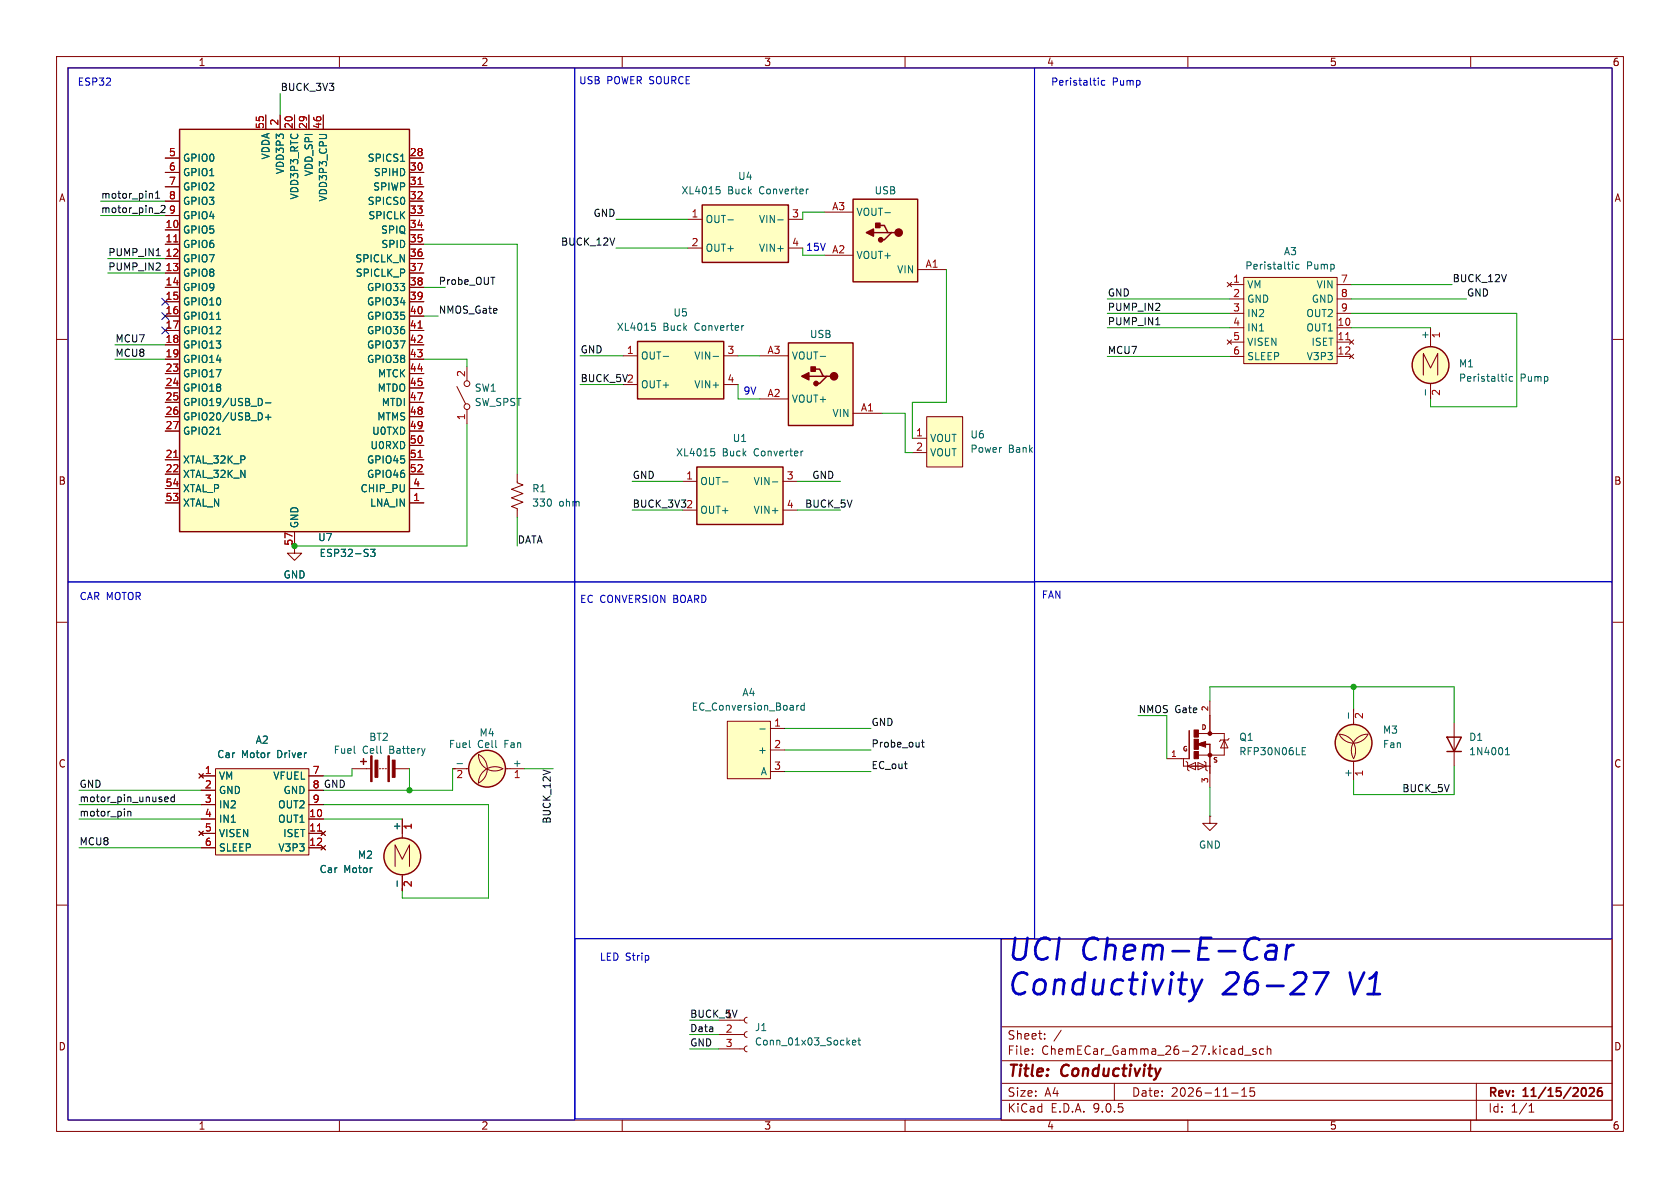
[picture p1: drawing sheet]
<svg xmlns="http://www.w3.org/2000/svg" width="297mm" height="210mm" viewBox="0 0 297 210" stroke-linecap="round" stroke-linejoin="round" font-family="sans-serif">
<g fill="none" stroke="#840000" stroke-width=".18">
<path d="M10 10h277v190h-277zM12 12h273v186h-273zM60 10v2M110 10v2M160 10v2M210 10v2M260 10v2M10 60h2M80.8 68.3l1.5 3.1M82.5 64.8v2.5M82.5 72.4v2.5M285 60h2"/>
<path d="M10 110h2M285 110h2M80 135.9h2.9M84.6 133.4a2.84 2.84 0 0 1 1.6 2.5 2.84 2.84 0 0 1-1.6 2.5 2.92 2.92 0 0 1 4.3-2.5 2.86 2.86 0 0 1-4.3-2.5zM89.4 135.9h3.3M10 160h2M177 166h108v32h-108zM285 160h2M60 198v2M110 198v2M160 198v2M177 194.5h108"/>
<path d="M177 191.5h108M177 187.5h108M177 181.5h108M182.5 186.3v.1M182.5 185.5v.1M184.7 183.6v.1M184.7 182.8v.1M187.6 182.1l-1.3 2M197 191.5v3M210 198v2M217.7 193.2h1.2M219.5 193.8h.9"/>
<path d="M219.5 192.7l.5-.4v1.5M220 186.5h1.2M221.7 192.3h-.7v.7l.2-.1h.5l.1 .3-.1 .5-.2 .1-.5-.1M222 185.5l-.3-.1-.2 .2v.2l.5 .2v.3h-.5M223.4 185.5l-.4-.1-.3 .3v.4l.1 .2h.6M224 185.5l.2-.1 .4 .1 .1 .9M224 184.9v1.5M260 198v2M261 191.5v6.5M270.3 196.6h.9M270.3 195.5l.4-.4v1.5"/>
<circle cx="82.6" cy="67.8" r=".51"/>
<circle cx="82.6" cy="71.9" r=".51"/>
</g>
<path d="M281 192.4l.6-.1 .2 .1v.3l-.9 1.1h.9M283.1 192.3a.59 .59 0 0 0-.7 .6v.6l.2 .2 .4 .1 .2-.2 .1-.5-.2-.2h-.4l-.3 .2" fill="none" stroke="#840000" stroke-width=".3"/>
<circle cx="86.1" cy="135.9" r="3.3" fill="#ffffc2" stroke="#ffffc2" stroke-width=".18"/>
<circle cx="86.1" cy="135.9" r="3.3" fill="none" stroke="#840000" stroke-width=".25"/>
<path d="M80.8 135h1" fill="none" stroke="#006464" stroke-width=".18"/>
<path d="M139.4 60.6h11.4v14.6h-11.4z" fill="#ffffc2"/>
<path d="M139.4 60.6h11.4v14.6h-11.4zM143 66.5h2.5M143.6 65.2h1.3l.6 1.3h.7M146.8 66.5h-.6l-1.3 1.3h-.6" fill="none" stroke="#840000" stroke-width=".25"/>
<g fill="#840000" stroke="#840000" stroke-width=".25">
<path d="M143.4 64.9h.7v.7h-.7z"/>
<path d="M141.7 66.5l1.3-.6v1.3z"/>
<circle cx="147.4" cy="66.5" r=".63"/>
<circle cx="144.3" cy="67.8" r=".38"/>
</g>
<path d="M134.3 70.5h5.1M134.3 62.9h5.1M150.8 73.1h5.1" fill="none" stroke="#840000" stroke-width=".18"/>
<path d="M145 63h1" fill="none" stroke="#006464" stroke-width=".18"/>
<path d="M163.8 73.7h6.4v8.9h-6.4z" fill="#ffffc2"/>
<path d="M161.3 77.5h2.5M163.8 73.7h6.4v8.9h-6.4zM161.3 80h2.5" fill="none" stroke="#840000" stroke-width=".18"/>
<path d="M150.8 35.2h11.4v14.6h-11.4z" fill="#ffffc2"/>
<path d="M150.8 35.2h11.4v14.6h-11.4zM155.1 39.8h1.2l.7 1.3h.6M154.4 41.1h2.6M158.2 41.1h-.6l-1.3 1.3h-.6M63.8 134.6h1M64.3 134.1v1" fill="none" stroke="#840000" stroke-width=".25"/>
<g fill="#840000" stroke="#840000" stroke-width=".25">
<path d="M154.8 39.5h.8v.7h-.8z"/>
<path d="M153.2 41.1l1.2-.6v1.3z"/>
<circle cx="158.9" cy="41.1" r=".63"/>
<circle cx="155.7" cy="42.4" r=".38"/>
</g>
<path d="M145.7 37.5h5.1M145.7 45.1h5.1M162.2 47.7h5.1M62.2 135.9h3.3M67.1 135.9h.2M67.6 135.9h.2M68.1 135.9h.2M69.8 135.9h2.6M213.9 144.3v1.2h1.3l-1.3 1.3-1.3-1.3h1.3M213.9 144.3h.1" fill="none" stroke="#840000" stroke-width=".18"/>
<path d="M156.4 37.6h1M75.1 132.3l-.3 .9" fill="none" stroke="#006464" stroke-width=".18"/>
<g fill="#840000" stroke="#840000" stroke-width=".18">
<path d="M65.5 133.6h.3v4.6h-.3z"/>
<path d="M68.6 133.6h.2v4.6h-.2z"/>
<path d="M66.3 134.4h.5v3h-.5z"/>
<path d="M69.3 134.4h.5v3h-.5z"/>
</g>
<path d="M124.1 36.2h15.3v10.2h-15.3z" fill="#ffffc2"/>
<path d="M124.1 36.2h15.3v10.2h-15.3z" fill="none" stroke="#840000" stroke-width=".25"/>
<path d="M121.6 38.8h2.5M139.4 38.8h2.5M121.6 43.8h2.5M139.4 43.8h2.5" fill="none" stroke="#840000" stroke-width=".18"/>
<path d="M126.6 33h.7M126.8 33.5h.3l.2 .2-.1 .5-.4 .1M128.7 38.9h.9M137.5 38.9h1M142.9 33.4l-.2 .1" fill="none" stroke="#006464" stroke-width=".18"/>
<path d="M31.7 22.9h40.7v71.1h-40.7z" fill="#ffffc2"/>
<g fill="none" stroke="#840000" stroke-width=".25">
<path d="M31.7 22.9h40.7v71.1h-40.7z"/>
<circle cx="71.1" cy="151.4" r="3.3"/>
</g>
<g fill="none" stroke="#840000" stroke-width=".18">
<path d="M29.2 27.9h2.5M29.2 30.5h2.5M29.2 33h2.5M29.2 35.6h2.5M29.2 38.1h2.5M47 20.3v2.6M49.5 20.3v2.6M52.1 20.3v2.6M54.6 20.3v2.6M57.1 20.3v2.6M72.4 27.9h2.5M72.4 30.5h2.5"/>
<path d="M72.4 33h2.5M72.4 35.6h2.5M72.4 38.1h2.5M29.2 45.7h2.5M29.2 40.6h2.5M29.2 43.2h2.5M29.2 48.3h2.5M29.2 50.8h2.5M29.2 53.3h2.5M29.2 55.9h2.5M29.2 58.4h2.5M72.4 45.7h2.5"/>
<path d="M72.4 40.6h2.5M72.4 43.2h2.5M72.4 48.3h2.5M72.4 50.8h2.5M72.4 53.3h2.5M72.4 55.9h2.5M72.4 58.4h2.5M29.2 68.6h2.5M29.2 61h2.5M29.2 63.5h2.5M29.2 66h2.5M29.2 71.1h2.5"/>
<path d="M29.2 73.7h2.5M29.2 76.2h2.5M72.4 68.6h2.5M72.4 61h2.5M72.4 63.5h2.5M72.4 66h2.5M72.4 71.1h2.5M72.4 73.7h2.5M72.4 76.2h2.5M72.4 78.7h2.5M29.2 81.3h2.5M29.2 83.8h2.5"/>
<path d="M29.2 86.4h2.5M29.2 88.9h2.5M52.1 94v3.8h1.2l-1.2 1.3-1.3-1.3h1.3M72.4 81.3h2.5M72.4 83.8h2.5M72.4 86.4h2.5M72.4 88.9h2.5M91.4 83.8v1.5l1.1 .4-2.1 .8 2.1 .7-2.1 .8 2.1 .8-2.1 .7 1 .4v1.5M69.8 153.2v-3.8l1.3 2.5 1.3-2.5v3.8M71.1 144.8v3.3M71.1 154.6v2.9"/>
</g>
<path d="M73.9 32.6h.7M30.7 42.8h.7M73.9 58h.7M30.7 80.9h.7M73.9 80.9h.7" fill="none" stroke="#a90000" stroke-width=".18"/>
<path d="M70.8 28.5h.7M38.3 56.5h.7M38.3 76.8h.7M46.1 70.5l.3 .5-.3 .6M46.9 71.2h1M46.9 73.8h1M47.4 73.3v.9M65.5 97.1h.8l-.4 .5 .3 .1v.5l-.1 .2-.6-.2M70.2 155.7v1" fill="none" stroke="#006464" stroke-width=".18"/>
<circle cx="71.1" cy="151.4" r="3.3" fill="#ffffc2" stroke="#ffffc2" stroke-width=".18"/>
<path d="M38.1 135.9h16.5v15.2h-16.5z" fill="#ffffc2"/>
<g fill="none" stroke="#840000" stroke-width=".18">
<path d="M35.2 136.8l.7 .7M35.6 137.2h2.5M35.6 139.7h2.5M35.9 136.8l-.7 .7M38.1 135.9h16.5v15.2h-16.5zM54.6 137.2h2.5M54.6 139.7h2.5M35.2 146.9l.7 .8M35.6 142.2h2.5M35.6 144.8h2.5M35.6 147.3h2.5M35.6 149.9h2.5"/>
<path d="M35.9 146.9l-.7 .8M54.6 142.2h2.5M54.6 144.8h2.5M54.6 147.3h2.5M54.6 149.9h2.5M56.8 146.9l.7 .8M56.8 149.5l.7 .7M57.5 146.9l-.7 .8M57.5 149.5l-.7 .7"/>
</g>
<path d="M56.1 146.9h.7" fill="none" stroke="#a90000" stroke-width=".18"/>
<path d="M112.7 60.4h15.2v10.1h-15.2z" fill="#ffffc2"/>
<path d="M112.7 60.4h15.2v10.1h-15.2z" fill="none" stroke="#840000" stroke-width=".25"/>
<path d="M110.2 68h2.5M110.2 62.9h2.5M127.9 68h2.6M127.9 62.9h2.6" fill="none" stroke="#840000" stroke-width=".18"/>
<path d="M115.2 57.1h.6M115.3 57.6h.3l.3 .3-.1 .4-.5 .1M131.5 57.6h-.3M117.2 63h1M126.1 63h.9" fill="none" stroke="#006464" stroke-width=".18"/>
<path d="M128.6 127.5h7.6v10.2h-7.6z" fill="#ffffc2"/>
<g fill="none" stroke="#840000" stroke-width=".18">
<path d="M128.6 127.5h7.6v10.2h-7.6zM136.2 128.8h2.5M136.2 132.6h2.5M136.2 136.4h2.5M206.3 134.1h3.9M209.2 134.1v1.3h4.7M209.7 134.6l.3 .2v1.3l.2 .2M210 135.4l1.4-.6v1.3zM211.6 131.6l1.5-.5v1zM211.8 134.8l1.4 .6-1.4 .7zM211.9 129.7h4.5v3.8h-4.5M212.9 134.6l.3 .2v1.3l.3 .2"/>
<path d="M213 131.3l-1.4 .3M213.9 124v2.5M213.9 129.5v.2M213.9 133.5v.1M213.9 136.7v2.5M216.4 130.8l.7 1.4h-1.3zM217.3 130.5l-.2 .3h-1.3l-.2 .3M236.8 129.8a2.92 2.92 0 0 1 2.5 4.3 2.87 2.87 0 0 1 2.5-4.3 2.84 2.84 0 0 1-2.5 1.6 2.84 2.84 0 0 1-2.5-1.6zM239.3 125.2v2.9M239.3 134.6v3.3"/>
</g>
<path d="M134.3 128.9h1M140.9 124.7v.8M141.2 124.7l-.3 .2M142.2 124.8l-.4-.1-.2 .2 .1 .6h.5M142.2 124.3v1.2M230.2 132.8h.4M230.2 133.4h.6M230.2 132.2h.6M238.4 126v1" fill="none" stroke="#006464" stroke-width=".18"/>
<g fill="none" stroke="#840000" stroke-width=".25">
<path d="M210.2 129.2v4.9M211.6 131.6h2.3v1.8M213.9 126.5v3M213.9 133.6v3.1"/>
<circle cx="239.3" cy="131.3" r="3.3"/>
</g>
<g fill="#840000" stroke="#840000" stroke-width=".18">
<path d="M211.1 132.8h.8v1.3h-.8z"/>
<path d="M211.1 129h.8v1.3h-.8z"/>
<path d="M211.1 130.7h.8v1.8h-.8z"/>
<circle cx="213.9" cy="129.7" r=".33"/>
<circle cx="213.9" cy="133.5" r=".33"/>
</g>
<path d="M212.8 131.3l-.9 .3 1.1 .2v-.5l-1 .3" fill="none" stroke="#840000" stroke-width=".3"/>
<circle cx="239.3" cy="131.3" r="3.3" fill="#ffffc2" stroke="#ffffc2" stroke-width=".18"/>
<path d="M219.9 49h16.5v15.3h-16.5z" fill="#ffffc2"/>
<g fill="none" stroke="#840000" stroke-width=".18">
<path d="M217 49.9l.7 .8M217.3 50.3h2.6M217.3 52.9h2.6M217.3 55.4h2.6M217.3 57.9h2.6M217.7 49.9l-.7 .8M219.9 49h16.5v15.3h-16.5zM236.4 50.3h2.5M236.4 52.9h2.5M236.4 55.4h2.5M236.4 57.9h2.5M252.9 57.9v3.4"/>
<path d="M217 60.1l.7 .8M217.3 60.5h2.6M217.3 63h2.6M217.7 60.1l-.7 .8M236.4 60.5h2.5M236.4 63h2.5M238.6 60.1l.7 .8M238.6 62.6l.7 .8M239.3 60.1l-.7 .8M239.3 62.6l-.7 .8M251.6 66.3v-3.8l1.3 2.5 1.3-2.5v3.8M252.9 67.8v2.8"/>
<path d="M257.1 127.8v7.6M132.1 179.8l-.4 .2-.1 .3 .1 .4 .4 .1M127 180.3h4.6M127 182.9h4.6M127 185.4h4.6M132.1 182.4l-.4 .1-.1 .4 .1 .3 .4 .2M132.1 184.9l-.4 .2-.1 .3 .1 .4 .4 .1"/>
</g>
<path d="M237.9 60.1h.7" fill="none" stroke="#a90000" stroke-width=".18"/>
<path d="M228.5 46.3v.1M228.5 46.7v.9M229.6 46.8l-.3-.1-.3 .3 .2 .5h.4M252 68.9v.9M266.3 66.1v.2M266.3 66.6v.8M267.4 66.6h-.3l-.3 .2 .1 .5h.5M266.1 133.4h.8M266.1 132.5l.4-.3v1.2M150.7 184.3l.6-.1-.1-.3h-.3l-.2 .2 .1 .6h.4M151.7 183.9h.4M151.8 183.5v1l.3 .2" fill="none" stroke="#006464" stroke-width=".18"/>
<circle cx="252.9" cy="64.5" r="3.3" fill="#ffffc2" stroke="#ffffc2" stroke-width=".18"/>
<g fill="none" stroke="#840000" stroke-width=".25">
<path d="M255.8 130.3h2.5l-1.2 2.5zM255.8 132.8h2.5"/>
<circle cx="252.9" cy="64.5" r="3.3"/>
</g>
<path d="M123.2 82.6h15.2v10.1h-15.2z" fill="#ffffc2"/>
<path d="M123.2 82.6h15.2v10.1h-15.2z" fill="none" stroke="#840000" stroke-width=".25"/>
<g fill="none" stroke="#840000" stroke-width=".18">
<path d="M29.2 27.9h2.5M29.2 30.5h2.5M29.2 33h2.5M29.2 35.6h2.5M29.2 38.1h2.5M47 20.3v2.6M49.5 20.3v2.6M52.1 20.3v2.6M54.6 20.3v2.6M57.1 20.3v2.6M72.4 27.9h2.5M72.4 30.5h2.5"/>
<path d="M72.4 33h2.5M72.4 35.6h2.5M72.4 38.1h2.5M29.2 45.7h2.5M29.2 40.6h2.5M29.2 43.2h2.5M29.2 48.3h2.5M29.2 50.8h2.5M29.2 53.3h2.5M29.2 55.9h2.5M29.2 58.4h2.5M72.4 45.7h2.5"/>
<path d="M72.4 40.6h2.5M72.4 43.2h2.5M72.4 48.3h2.5M72.4 50.8h2.5M72.4 53.3h2.5M72.4 55.9h2.5M72.4 58.4h2.5M29.2 68.6h2.5M29.2 61h2.5M29.2 63.5h2.5M29.2 66h2.5M29.2 71.1h2.5"/>
<path d="M29.2 73.7h2.5M29.2 76.2h2.5M72.4 68.6h2.5M72.4 61h2.5M72.4 63.5h2.5M72.4 66h2.5M72.4 71.1h2.5M72.4 73.7h2.5M72.4 76.2h2.5M72.4 78.7h2.5M29.2 81.3h2.5M29.2 83.8h2.5"/>
<path d="M29.2 86.4h2.5M29.2 88.9h2.5M52.1 94v2.5M72.4 81.3h2.5M72.4 83.8h2.5M72.4 86.4h2.5M72.4 88.9h2.5M120.6 90.2h2.6M120.6 85.1h2.6M138.4 90.2h2.6M138.4 85.1h2.6M35.2 136.8l.7 .7"/>
<path d="M35.6 137.2h2.5M35.6 139.7h2.5M35.9 136.8l-.7 .7M54.6 137.2h2.5M54.6 139.7h2.5M35.2 146.9l.7 .8M35.6 142.2h2.5M35.6 144.8h2.5M35.6 147.3h2.5M35.6 149.9h2.5M35.9 146.9l-.7 .8M54.6 142.2h2.5"/>
<path d="M54.6 144.8h2.5M54.6 147.3h2.5M54.6 149.9h2.5M56.8 146.9l.7 .8M56.8 149.5l.7 .7M57.5 146.9l-.7 .8M57.5 149.5l-.7 .7M71.1 144.8v2.5M71.1 154.9v2.6"/>
</g>
<g fill="none" stroke="#006464" stroke-width=".18">
<path d="M70.8 28.5h.7M38.3 56.5h.7M38.3 76.8h.7M46.1 70.5l.3 .5-.3 .6M46.9 71.2h1M46.9 73.8h1M47.4 73.3v.9M125.7 79.3h.6M125.8 79.8h.3l.3 .2-.2 .5-.4 .1M142 79.7l-.3 .1M65.5 97.1h.8l-.4 .5 .3 .1v.5l-.1 .2-.6-.2M127.7 85.2h1"/>
<path d="M136.6 85.2h.9M70.2 155.7v1"/>
</g>
<g fill="none" stroke="#0f0f0f" stroke-width=".18">
<path d="M26.9 34.3l.1 .7M27.3 37.7h.9M27.5 35h.7M27.5 34.1l.4-.3v1.2M28.5 36.4l.4-.1 .3 .4-.8 .9h.8M27.6 45.2h.7M204.3 57.4h.7M162.9 131.2h.5M163.1 130.8v1.1l.3 .2M22.6 143.4v.9M22.6 143.5l.2-.1 .3 .1v.8M29.1 141.5l.2 .2h.4"/>
<path d="M29.1 141.1l.2-.2h.3l.1 .2v.1l-.6 .1M30.8 140.9h-.3l-.3 .2 .1 .6h.5M30.8 140.5v1.2"/>
</g>
<g fill="none" stroke="#009600" stroke-width=".18">
<path d="M49.5 16.5v3.8M17.8 35.6h11.4M17.8 38.1h11.4M108.9 38.8h12.7M145.7 37.5h-3.8v1.3M19 48.3h10.2M19 45.7h10.2M74.9 50.8h3.8M74.9 43.2h16.5v40.6M74.9 55.9h2.6M108.9 43.8h12.7M141.9 43.8v1.3h3.8"/>
<path d="M167.3 47.7v23.4h-6v6.4M195.8 52.9h21.5M195.8 55.4h21.5M195.8 57.9h21.5M238.9 52.9h20.4M238.9 55.4h29.2v16.5h-15.2v-1.3M238.9 50.3h17.8M238.9 57.9h14M20.3 61h8.9M20.3 63.5h8.9M74.9 63.5h7.6v1.3M82.5 74.9v21.6h-30.4"/>
<path d="M102.5 62.9h7.7M102.5 68h7.7M130.5 62.9h3.8M130.5 68v2.5h3.8M155.9 73.1h4.1v6.9h1.3M195.8 63h21.5M91.4 91.4v5.1M111.8 90.2h8.8M111.8 85.1h8.8M141 90.2h7.6M141 85.1h7.6M14 139.7h21.6"/>
<path d="M62.2 135.9v1.3h-5.1M72.4 135.9v3.8M80 135.9v3.8h-22.9M92.7 135.9h5.1M138.7 136.4h15.3M138.7 132.6h15.3M138.7 128.8h15.3M201.2 126.5h5.1v7.6M213.9 124v-2.6h43.2v6.4M213.9 139.2v5.1M239.3 121.4v3.8M257.1 135.4v5.1h-17.8v-2.6"/>
<path d="M14 144.8h21.6M14 149.9h21.6M14 142.2h21.6M57.1 142.2h29.3v16.6h-15.3v-1.3M57.1 144.8h14M121.9 185.4h5.1M121.9 182.9h5.1M121.9 180.3h5.1"/>
</g>
<path d="M28.6 55.3l1.2 1.2M28.6 57.8l1.2 1.2M28.6 52.7l1.2 1.2M29.8 55.3l-1.2 1.2M29.8 57.8l-1.2 1.2M29.8 52.7l-1.2 1.2" fill="none" stroke="#000084" stroke-width=".18"/>
<path d="M12 12h89.6v90.9h-89.6zM101.6 12h81.3v90.9h-81.3zM182.9 12h102.1v90.8h-102.1zM194.2 13.8v.1M194.2 14.2v.9M195.3 14.3l-.3-.1-.3 .3 .1 .5h.5M12 102.9h89.6v95.1h-89.6zM101.6 102.9h81.3v63h-81.3zM182.9 102.9h102.1v63.1h-102.1zM101.7 165.9h75.3v31.9h-75.3z" fill="none" stroke="#0000c2" stroke-width=".18"/>
<path d="M208.3 173.2h1.5M208.8 175.6l.3 .1h.4M210.7 173.2l.6 2.5M211.3 175.7l-.5 .9-.6 .4M212.5 173.2l-1.2 2.5M224.1 167.2l.4-.1h.7l.4 .1 .1 .4-.3 2M225.6 168l-.3 .1h-.9a.76 .76 0 0 0-.7 .7 .76 .76 0 0 0 .5 .8h.9l.4-.2M227.6 167.1l-.3 2.5M228.7 167.1a1.12 1.12 0 0 0-1.2 .7M232.3 171.9h2.5l-2.1 3.8" fill="none" stroke="#0000c2" stroke-width=".48"/>
<path d="M73.9 32.6h.7M30.7 42.8h.7M73.9 58h.7M30.7 80.9h.7M73.9 80.9h.7M56.1 146.9h.7" fill="none" stroke="#a90000" stroke-width=".18"/>
<g fill="#009600" stroke="#009600" stroke-width=".18">
<circle cx="72.4" cy="139.7" r=".46"/>
<circle cx="52.1" cy="96.5" r=".46"/>
<circle cx="239.3" cy="121.4" r=".46"/>
</g>
<g font-size="5.3" fill="#0000c2">
<text x="177.8" y="170.5">UCI Chem-E-Car</text>
<text x="177.8" y="176.6">Conductivity</text>
<text x="216" y="176.6">26-27</text>
<text x="238.8" y="176.6">V1</text>
</g>
<g font-size="2.8" fill="#840000">
<text x="178" y="190.9">Title:</text>
<text x="187.7" y="190.9">Conductivity</text>
</g>
<g font-size="2.1" fill="#840000">
<text x="178" y="184">Sheet:</text>
<text x="178" y="186.7">File:</text>
<text x="184.1" y="186.7">ChemECar_Gamma_26-27.kicad_sch</text>
<text x="178" y="196.9">KiCad</text>
<text x="178" y="194.1">Size:</text>
<text x="184.7" y="194.1">A4</text>
<text x="185.7" y="196.9">E.D.A.</text>
<text x="193.3" y="196.9">9.0.5</text>
<text x="200" y="194.1">Date:</text>
<text x="207" y="194.1">2026-11-15</text>
<text x="263" y="194.3">Rev:</text>
<text x="263" y="196.9">Id:</text>
<text x="267.1" y="196.9">1/1</text>
<text x="269.4" y="194.3">11/15/2026</text>
</g>
<g font-size="1.8" fill="#840000">
<text x="35" y="11.9">1</text>
<text x="85" y="11.9">2</text>
<text x="135" y="11.9">3</text>
<text x="185" y="11.9">4</text>
<text x="235" y="11.9">5</text>
<text x="285" y="11.9">6</text>
<text x="10.3" y="35.9">A</text>
<text x="285.3" y="35.9">A</text>
<text x="10.3" y="85.9">B</text>
<text x="285.3" y="85.9">B</text>
<text x="51.8" y="96.6" transform="rotate(-90 51.8 96.6)">57</text>
<text x="10.3" y="135.9">C</text>
<text x="285.3" y="135.9">C</text>
<text x="10.3" y="185.9">D</text>
<text x="285.3" y="185.9">D</text>
<text x="35" y="199.9">1</text>
<text x="85" y="199.9">2</text>
<text x="135" y="199.9">3</text>
<text x="185" y="199.9">4</text>
<text x="235" y="199.9">5</text>
<text x="285" y="199.9">6</text>
</g>
<g font-size="1.8" fill="#0000c2">
<text x="13.6" y="15.3">ESP32</text>
<text x="102.3" y="15.1">USB</text>
<text x="107.3" y="15.1">POWER SOURCE</text>
<text x="185.7" y="15.3">Peristaltic</text>
<text x="196.6" y="15.3">Pump</text>
<text x="142.4" y="44.6">15V</text>
<text x="131.3" y="70">9V</text>
<text x="14" y="106.3">CAR MOTOR</text>
<text x="102.4" y="106.8">EC CONVERSION BOARD</text>
<text x="184.1" y="106">FAN</text>
<text x="105.9" y="170">LED Strip</text>
</g>
<g font-size="1.8" fill="#0f0f0f">
<text x="49.5" y="16.2">BUCK_3V3</text>
<text x="17.8" y="35.2">motor_pin1</text>
<text x="17.8" y="37.8">motor_pin_2</text>
<text x="104.8" y="38.4">GND</text>
<text x="19" y="47.9">PUMP_IN2</text>
<text x="19" y="45.4">PUMP_IN1</text>
<text x="99.1" y="43.5">BUCK_12V</text>
<text x="77.5" y="50.5">Probe_OUT</text>
<text x="195.8" y="52.5">GND</text>
<text x="256.7" y="50">BUCK_12V</text>
<text x="259.3" y="52.5">GND</text>
<text x="77.5" y="55.5">NMOS_Gate</text>
<text x="195.8" y="55">PUMP_IN2</text>
<text x="195.8" y="57.6">PUMP_IN1</text>
<text x="20.3" y="63.2">MCU8</text>
<text x="20.3" y="60.6">MCU7</text>
<text x="102.5" y="62.6">GND</text>
<text x="195.8" y="62.7">MCU7</text>
<text x="102.5" y="67.6">BUCK_5V2</text>
<text x="111.8" y="89.8">BUCK_3V3</text>
<text x="111.8" y="84.7">GND</text>
<text x="121.2" y="89.9">2</text>
<text x="142.2" y="89.8">BUCK_5V</text>
<text x="143.5" y="84.7">GND</text>
<text x="91.4" y="96.2">DATA</text>
<text x="154" y="128.4">GND</text>
<text x="201.2" y="126.1">NMOS Gate</text>
<text x="154" y="132.2">Probe_out</text>
<text x="154" y="136">EC_out</text>
<text x="14" y="141.9">motor_pin_unused</text>
<text x="14" y="139.4">GND</text>
<text x="55.2" y="139.4">8 GND</text>
<text x="247.8" y="140.1">BUCK_5V</text>
<text x="14" y="149.5">MCU8</text>
<text x="14" y="144.4">motor_pin</text>
<text x="97.4" y="145.7" transform="rotate(-90 97.4 145.7)">BUCK_12V</text>
<text x="121.9" y="180">BUCK_5V</text>
<text x="121.9" y="182.5">Data</text>
<text x="121.9" y="185.1">GND</text>
<text x="128.2" y="180.1">1</text>
</g>
<g font-size="1.8" fill="#a90000">
<text x="46.7" y="22.9" transform="rotate(-90 46.7 22.9)">55</text>
<text x="49.3" y="22.3" transform="rotate(-90 49.3 22.3)">2</text>
<text x="51.8" y="22.9" transform="rotate(-90 51.8 22.9)">20</text>
<text x="54.4" y="22.9" transform="rotate(-90 54.4 22.9)">29</text>
<text x="56.9" y="22.9" transform="rotate(-90 56.9 22.9)">46</text>
<text x="29.8" y="27.7">5</text>
<text x="72.3" y="27.7">28</text>
<text x="29.8" y="30.2">6</text>
<text x="29.8" y="32.8">7</text>
<text x="29.8" y="35.3">8</text>
<text x="72.3" y="30.2">30</text>
<text x="72.3" y="32.8">31</text>
<text x="72.3" y="35.3">32</text>
<text x="29.2" y="40.4">10</text>
<text x="29.8" y="37.8">9</text>
<text x="72.3" y="37.8">33</text>
<text x="72.3" y="40.4">34</text>
<text x="122.2" y="38.5">1</text>
<text x="139.9" y="38.5">3</text>
<text x="147" y="37.2">A3</text>
<text x="29.2" y="42.9">11</text>
<text x="29.2" y="45.5">12</text>
<text x="72.3" y="45.5">36</text>
<text x="72.3" y="42.9">35</text>
<text x="122.2" y="43.6">2</text>
<text x="139.9" y="43.6">4</text>
<text x="147" y="44.9">A2</text>
<text x="163.5" y="47.4">A1</text>
<text x="29.2" y="48">13</text>
<text x="29.2" y="50.5">14</text>
<text x="29.2" y="53.1">15</text>
<text x="72.3" y="48">37</text>
<text x="72.3" y="50.5">38</text>
<text x="72.3" y="53.1">39</text>
<text x="217.9" y="50.1">1</text>
<text x="217.9" y="52.6">2</text>
<text x="237" y="50.1">7</text>
<text x="237" y="52.6">8</text>
<text x="29.2" y="55.6">16</text>
<text x="29.2" y="58.2">17</text>
<text x="72.3" y="55.6">40</text>
<text x="72.3" y="58.2">41</text>
<text x="217.9" y="55.1">3</text>
<text x="217.9" y="57.7">4</text>
<text x="236.4" y="57.7">10</text>
<text x="237" y="55.1">9</text>
<text x="254.9" y="59.9" transform="rotate(-90 254.9 59.9)">1</text>
<text x="29.2" y="60.7">18</text>
<text x="29.2" y="63.2">19</text>
<text x="29.2" y="65.8">23</text>
<text x="72.3" y="60.7">42</text>
<text x="72.3" y="63.2">43</text>
<text x="72.3" y="65.8">44</text>
<text x="110.7" y="62.6">1</text>
<text x="128.5" y="62.6">3</text>
<text x="135.6" y="62.6">A3</text>
<text x="217.9" y="60.2">5</text>
<text x="217.9" y="62.8">6</text>
<text x="236.4" y="60.2">11</text>
<text x="236.4" y="62.8">12</text>
<text x="29.2" y="68.3">24</text>
<text x="29.2" y="70.9">25</text>
<text x="72.3" y="68.3">45</text>
<text x="72.3" y="70.9">47</text>
<text x="82.3" y="66.7" transform="rotate(-90 82.3 66.7)">2</text>
<text x="128.5" y="67.7">4</text>
<text x="135.6" y="70.3">A2</text>
<text x="254.9" y="70.1" transform="rotate(-90 254.9 70.1)">2</text>
<text x="29.2" y="73.4">26</text>
<text x="29.2" y="75.9">27</text>
<text x="72.3" y="73.4">48</text>
<text x="72.3" y="75.9">49</text>
<text x="82.3" y="74.4" transform="rotate(-90 82.3 74.4)">1</text>
<text x="152.1" y="72.8">A1</text>
<text x="161.9" y="77.2">1</text>
<text x="29.2" y="81">21</text>
<text x="29.2" y="83.6">22</text>
<text x="72.3" y="81">51</text>
<text x="72.3" y="78.5">50</text>
<text x="72.3" y="83.6">52</text>
<text x="161.9" y="79.8">2</text>
<text x="29.2" y="86.1">54</text>
<text x="29.2" y="88.6">53</text>
<text x="73" y="86.1">4</text>
<text x="73" y="88.6">1</text>
<text x="121.2" y="84.8">1</text>
<text x="139" y="89.9">4</text>
<text x="139" y="84.8">3</text>
<text x="136.8" y="128.5">1</text>
<text x="241.3" y="127.2" transform="rotate(-90 241.3 127.2)">2</text>
<text x="36.1" y="136.9">1</text>
<text x="55.2" y="136.9">7</text>
<text x="80.6" y="137.9">2</text>
<text x="90.7" y="137.9">1</text>
<text x="136.8" y="132.3">2</text>
<text x="136.8" y="136.1">3</text>
<text x="241.3" y="137.4" transform="rotate(-90 241.3 137.4)">1</text>
<text x="36.1" y="139.4">2</text>
<text x="36.1" y="142">3</text>
<text x="55.2" y="142">9</text>
<text x="55.2" y="139.4">8</text>
<text x="36.1" y="144.5">4</text>
<text x="36.1" y="147.1">5</text>
<text x="36.1" y="149.6">6</text>
<text x="54.6" y="144.5">10</text>
<text x="54.6" y="147.1">11</text>
<text x="54.6" y="149.6">12</text>
<text x="73.1" y="146.8" transform="rotate(-90 73.1 146.8)">1</text>
<text x="73.1" y="156.9" transform="rotate(-90 73.1 156.9)">2</text>
<text x="128.2" y="182.6">2</text>
<text x="128.2" y="185.2">3</text>
</g>
<g font-size="1.8" fill="#006464">
<text x="32.3" y="28.8">GPIO0</text>
<text x="47.9" y="28.3" transform="rotate(-90 47.9 28.3)">VDDA</text>
<text x="64.9" y="28.8">SPICS1</text>
<text x="32.3" y="31.3">GPIO1</text>
<text x="32.3" y="33.9">GPIO2</text>
<text x="50.4" y="30.9" transform="rotate(-90 50.4 30.9)">VDD3P3</text>
<text x="52.9" y="35.4" transform="rotate(-90 52.9 35.4)">VDD3P3_RTC</text>
<text x="55.5" y="31.3" transform="rotate(-90 55.5 31.3)">VDD_SPI</text>
<text x="58" y="35.7" transform="rotate(-90 58 35.7)">VDD3P3_CPU</text>
<text x="65.9" y="33.9">SPIWP</text>
<text x="66" y="31.3">SPIHD</text>
<text x="120.4" y="34.6">XL4015</text>
<text x="128.6" y="34.6">Buck</text>
<text x="130.4" y="32">U4</text>
<text x="134.3" y="34.6">Converter</text>
<text x="154.5" y="34.6">USB</text>
<text x="32.3" y="36.4">GPIO3</text>
<text x="32.3" y="39">GPIO4</text>
<text x="32.3" y="41.5">GPIO5</text>
<text x="64.9" y="36.4">SPICS0</text>
<text x="65" y="39">SPICLK</text>
<text x="67.3" y="41.5">SPIQ</text>
<text x="124.6" y="39.6">OUT-</text>
<text x="134.1" y="39.6">VIN-</text>
<text x="151.3" y="38.4">VOUT-</text>
<text x="32.3" y="44">GPIO6</text>
<text x="32.3" y="46.6">GPIO7</text>
<text x="62.7" y="46.6">SPICLK_N</text>
<text x="67.3" y="44">SPID</text>
<text x="124.6" y="44.7">OUT+</text>
<text x="134.1" y="44.7">VIN+</text>
<text x="151.3" y="46">VOUT+</text>
<text x="220.1" y="47.9">Peristaltic</text>
<text x="226.9" y="45.3">A3</text>
<text x="231" y="47.9">Pump</text>
<text x="32.3" y="49.1">GPIO8</text>
<text x="32.3" y="51.7">GPIO9</text>
<text x="62.8" y="49.1">SPICLK_P</text>
<text x="64.8" y="51.7">GPIO33</text>
<text x="158.5" y="48.5">VIN</text>
<text x="220.4" y="51.2">VM</text>
<text x="220.4" y="53.7">GND</text>
<text x="231.8" y="53.7">GND</text>
<text x="232.7" y="51.2">VIN</text>
<text x="32.3" y="54.2">GPIO10</text>
<text x="32.3" y="56.7">GPIO11</text>
<text x="32.3" y="59.3">GPIO12</text>
<text x="64.8" y="54.2">GPIO34</text>
<text x="64.8" y="56.7">GPIO35</text>
<text x="64.8" y="59.3">GPIO36</text>
<text x="108.9" y="58.7">XL4015</text>
<text x="117.2" y="58.7">Buck</text>
<text x="119" y="56.1">U5</text>
<text x="122.9" y="58.7">Converter</text>
<text x="143.1" y="60">USB</text>
<text x="220.4" y="56.3">IN2</text>
<text x="220.4" y="58.8">IN1</text>
<text x="230.8" y="56.3">OUT2</text>
<text x="230.8" y="58.8">OUT1</text>
<text x="32.3" y="61.8">GPIO13</text>
<text x="32.3" y="64.4">GPIO14</text>
<text x="64.8" y="61.8">GPIO37</text>
<text x="64.8" y="64.4">GPIO38</text>
<text x="113.2" y="63.8">OUT-</text>
<text x="122.6" y="63.8">VIN-</text>
<text x="139.9" y="63.8">VOUT-</text>
<text x="220.4" y="61.3">VISEN</text>
<text x="220.4" y="63.9">SLEEP</text>
<text x="230.9" y="63.9">V3P3</text>
<text x="231.8" y="61.3">ISET</text>
<text x="252.6" y="60.1" transform="rotate(-90 252.6 60.1)">+</text>
<text x="257.8" y="65.1">M1</text>
<text x="32.3" y="66.9">GPIO17</text>
<text x="32.3" y="69.4">GPIO18</text>
<text x="32.3" y="72">GPIO19/USB_D-</text>
<text x="66.7" y="69.4">MTDO</text>
<text x="66.7" y="66.9">MTCK</text>
<text x="67.4" y="72">MTDI</text>
<text x="83.8" y="72">SW_SPST</text>
<text x="83.8" y="69.4">SW1</text>
<text x="113.2" y="68.8">OUT+</text>
<text x="122.6" y="68.8">VIN+</text>
<text x="139.9" y="71.4">VOUT+</text>
<text x="257.8" y="67.7">Peristaltic</text>
<text x="268.7" y="67.7">Pump</text>
<text x="32.3" y="74.5">GPIO20/USB_D+</text>
<text x="32.3" y="77.1">GPIO21</text>
<text x="65.7" y="77.1">U0TXD</text>
<text x="66.6" y="74.5">MTMS</text>
<text x="147.1" y="73.9">VIN</text>
<text x="171.5" y="77.7">U6</text>
<text x="32.3" y="82.1">XTAL_32K_P</text>
<text x="64.8" y="82.1">GPIO45</text>
<text x="65.4" y="79.6">U0RXD</text>
<text x="119.4" y="80.9">XL4015</text>
<text x="127.7" y="80.9">Buck</text>
<text x="129.4" y="78.3">U1</text>
<text x="133.4" y="80.9">Converter</text>
<text x="164.3" y="78.3">VOUT</text>
<text x="164.3" y="80.9">VOUT</text>
<text x="171.5" y="80.2">Power</text>
<text x="178.3" y="80.2">Bank</text>
<text x="32.3" y="84.7">XTAL_32K_N</text>
<text x="32.3" y="87.2">XTAL_P</text>
<text x="32.3" y="89.8">XTAL_N</text>
<text x="63.6" y="87.2">CHIP_PU</text>
<text x="64.8" y="84.7">GPIO46</text>
<text x="65.3" y="89.8">LNA_IN</text>
<text x="94" y="87.2">R1</text>
<text x="94" y="89.8">330</text>
<text x="98.8" y="89.8">ohm</text>
<text x="123.7" y="86">OUT-</text>
<text x="133.1" y="86">VIN-</text>
<text x="52.9" y="93.5" transform="rotate(-90 52.9 93.5)">GND</text>
<text x="56.1" y="95.9">U7</text>
<text x="123.7" y="91">OUT+</text>
<text x="133.1" y="91">VIN+</text>
<text x="56.4" y="98.7">ESP32-S3</text>
<text x="50" y="102.5">GND</text>
<text x="122.2" y="125.8">EC_Conversion_Board</text>
<text x="131.1" y="123.3">A4</text>
<text x="45.1" y="131.7">A2</text>
<text x="65.2" y="131.2">BT2</text>
<text x="84.7" y="130.4">M4</text>
<text x="219" y="131.2">Q1</text>
<text x="244.4" y="129.9">M3</text>
<text x="259.6" y="131.2">D1</text>
<text x="38.3" y="134.2">Car</text>
<text x="42.7" y="134.2">Motor</text>
<text x="49.1" y="134.2">Driver</text>
<text x="58.9" y="133.5">Fuel</text>
<text x="64.1" y="133.5">Cell</text>
<text x="68.9" y="133.5">Battery</text>
<text x="79.2" y="132.4">Fuel</text>
<text x="84.4" y="132.4">Cell</text>
<text x="89.3" y="132.4">Fan</text>
<text x="90.6" y="135.6">+</text>
<text x="133.9" y="133.4">+</text>
<text x="134.4" y="137.3">A</text>
<text x="219" y="133.7">RFP30N06LE</text>
<text x="239" y="137.5" transform="rotate(-90 239 137.5)">+</text>
<text x="244.4" y="132.4">Fan</text>
<text x="259.6" y="133.7">1N4001</text>
<text x="38.6" y="138">VM</text>
<text x="38.6" y="140.6">GND</text>
<text x="38.6" y="143.1">IN2</text>
<text x="48.2" y="138">VFUEL</text>
<text x="49.1" y="143.1">OUT2</text>
<text x="50" y="140.6">GND</text>
<text x="38.6" y="145.6">IN1</text>
<text x="38.6" y="148.2">VISEN</text>
<text x="49.1" y="145.6">OUT1</text>
<text x="50" y="148.2">ISET</text>
<text x="70.9" y="146.9" transform="rotate(-90 70.9 146.9)">+</text>
<text x="38.6" y="150.7">SLEEP</text>
<text x="49.1" y="150.7">V3P3</text>
<text x="56.4" y="154.5">Car</text>
<text x="60.8" y="154.5">Motor</text>
<text x="63.2" y="152">M2</text>
<text x="211.9" y="150.2">GND</text>
<text x="133.4" y="182.5">J1</text>
<text x="133.4" y="185">Conn_01x03_Socket</text>
</g>
<g font-size="1.4" fill="#a90000">
<text x="213.6" y="125.8" transform="rotate(-90 213.6 125.8)">2</text>
<text x="206.9" y="133.9">1</text>
<text x="213.6" y="138.5" transform="rotate(-90 213.6 138.5)">3</text>
</g>
<g font-size="1.1" fill="#840000">
<text x="212.3" y="129.2">D</text>
<text x="209" y="133">G</text>
<text x="214.4" y="135">S</text>
</g>
</svg>
